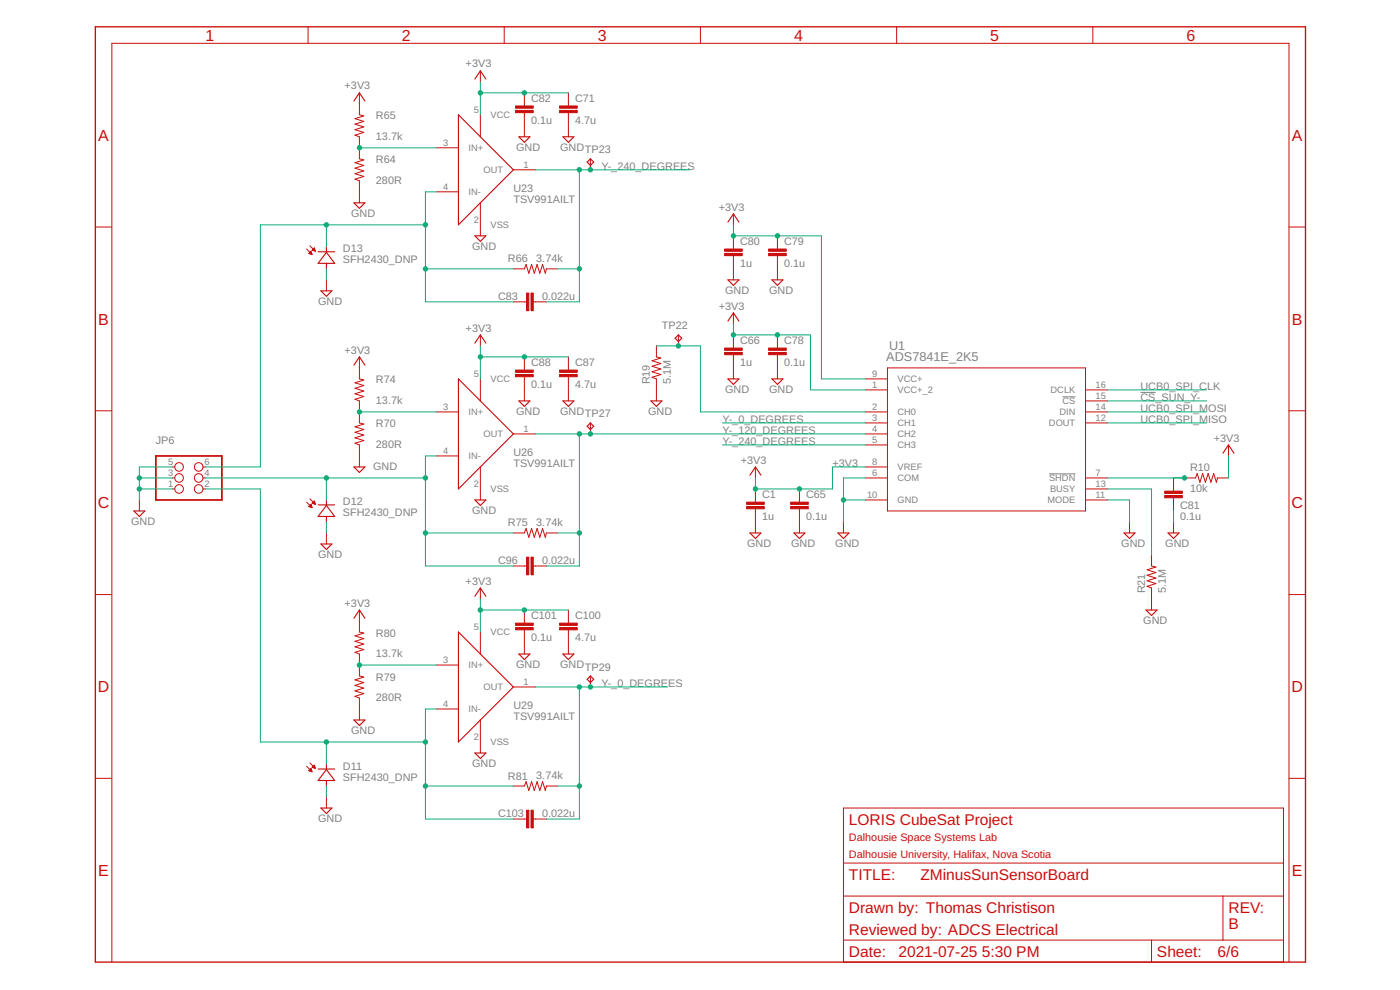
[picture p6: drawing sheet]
<svg xmlns="http://www.w3.org/2000/svg" width="420mm" height="297mm" viewBox="0 0 420 297" stroke-linecap="round" stroke-linejoin="round" font-family="sans-serif">
<path d="M318.9 119.1h3.8M342.3 117.7h4.5M314.8 142.2h7.9" fill="none" stroke="#808080" stroke-width=".3"/>
<g fill="none" stroke="#c90d0c" stroke-width=".3">
<path d="M92.5 8v5M151.3 8v5M210.2 8v5M269.1 8v5M328 8v5M107.9 27.9v6.5l1.3 .4-2.7 .8 2.7 .8-2.7 .9 2.7 .8-2.7 .8 2.7 .8-2.7 .9 1.4 .4v6.6l1.3 .4-2.7 .8 2.7 .8-2.7 .9 2.7 .8-2.7 .8 2.7 .8-2.7 .9 1.4 .5v6.6M144.2 21.3v3.3M144.2 34.4v6.6M157.4 27.9v3.9M157.4 33.8v7.2M170.6 27.9v3.9M170.6 33.8v7.2"/>
<path d="M131 44.3h6.6M131 57.6h6.6M154.1 50.9h6.6M177.2 47.6v3.3M28.6 68.1h5M92 74.7l1.3 1.4M92.7 76.1l.6-.7 .4 1zM92.8 76.1h.8M92.8 75.9h.7M93 75.8h.5M93 73.7l1.3 1.4M93.1 75.6h.3"/>
<path d="M93.3 76.2h.3M93.3 75.4h.1M93.7 75.1l.6-.7 .4 1zM93.7 75.1h.9M93.8 74.9h.7M94 74.7h.4M94.1 74.6h.3M94.2 75.2h.4M94.3 74.4h.1M144.2 60.9v9.9M220.1 64.2v3.3M220.1 70.8v3.9"/>
<path d="M220.1 76.7v7.3M233.3 70.8v3.9M233.3 76.7v7.3M386.8 68.1h5M98 84v3.3M154.1 80.7h3.3l.5-1.3 .8 2.6 .8-2.6 .9 2.6 .8-2.6 .8 2.6 .8-2.6 .9 2.6 .3-1.3h3.3M154.1 90.6h4M160 90.6h4M220.1 93.9v3.3M107.9 107.1v6.6l1.3 .3-2.7 .9 2.7 .8-2.7 .8 2.7 .8-2.7 .9 2.7 .8-2.7 .8 1.4 .5v6.6l1.3 .3-2.7 .9 2.7 .8-2.7 .8 2.7 .8-2.7 .9 2.7 .8-2.7 .8 1.4 .5v6.6M144.2 100.5v3.3M144.2 113.7v6.6"/>
<path d="M157.4 107.1v3.9M157.4 113v7.3M170.6 107.1v3.9M170.6 113v7.3M197 103.8v3.3l1.3 .3-2.6 .8 2.6 .9-2.6 .8 2.6 .8-2.6 .8 2.6 .9-2.6 .8 1.3 .5v6.6M203.6 100.5v3.3M220.1 100.5v3.9M220.1 106.4v7.3M233.3 100.5v3.9M233.3 106.4v7.3M259.7 117h6.6M259.7 113.7h6.6"/>
<path d="M266.3 110.4h59.5v42.9h-59.5zM325.8 117h6.6M28.6 123.3h5M131 123.6h6.6M131 136.8h6.6M154.1 130.2h6.6M177.2 126.9v3.3M259.7 123.6h6.6M259.7 126.9h6.6M259.7 130.2h6.6M259.7 133.5h6.6M325.8 123.6h6.6"/>
<path d="M325.8 126.9h6.6M325.8 120.3h6.6M368.7 133.5v3.3M386.8 123.3h5M41.8 150v3.3M51.7 143.4h.8M51.7 140.1h.8M51.7 146.7h.8M60.9 143.4h.7M60.9 140.1h.7M60.9 146.7h.7M92 150.7l1.3 1.3"/>
<path d="M92.7 152l.6-.7 .4 1zM92.7 151.9h.8M92.9 151.8h.6M93 149.7l1.3 1.3M93 152.1h.6M93 151.6h.4M93.2 151.4h.2M93.5 152.3h.1M93.7 150.9h.8M93.9 150.8h.6M94 151.1h.6M94 150.6h.4"/>
<path d="M94.2 150.4h.2M94.3 150.3l.4 1-1-.3zM94.5 151.3h.1M98 159.9v3.3M144.2 140.1v9.9M154.1 159.9h3.3l.5-1.3 .8 2.6 .8-2.6 .9 2.6 .8-2.6 .8 2.6 .8-2.6 .9 2.6 .3-1.3h3.3M226.7 140.1v3.3M226.7 146.7v4M226.7 152.7v7.2M239.9 146.7v4M239.9 152.7v7.2M253.1 156.6v3.3"/>
<path d="M259.7 143.4h6.6M259.7 140.1h6.6M259.7 150h6.6M325.8 143.4h6.6M325.8 150h6.6M325.8 146.7h6.6M339 156.6v3.3M352.2 143.4v4M352.2 149.4v3.9M352.2 156.6v3.3M355.5 143.4h3.3l.5-1.3 .8 2.6 .8-2.6 .9 2.6 .8-2.6 .8 2.6 .8-2.6 .9 2.6 .3-1.3h3.3M28.6 178.4h5"/>
<path d="M144.2 176.4v3.3M154.1 169.8h4M160 169.8h4M345.6 166.5v3.3l1.3 .3-2.6 .9 2.6 .8-2.6 .8 2.6 .8-2.6 .9 2.6 .8-2.6 .8 1.3 .5v6.6M386.8 178.4h5M107.9 183v6.6l1.3 .3-2.7 .9 2.7 .8-2.7 .8 2.7 .9-2.7 .8 2.7 .8-2.7 .8 1.4 .5v6.6l1.3 .4-2.7 .8 2.7 .8-2.7 .8 2.7 .9-2.7 .8 2.7 .8-2.7 .8 1.4 .5v6.6M131 199.5h6.6M144.2 189.6v6.6M157.4 183v4M157.4 189v7.2M170.6 183v4M170.6 189v7.2"/>
<path d="M131 212.7h6.6M144.2 216v9.9M154.1 206.1h6.6M177.2 202.8v3.3M28.6 233.5h5M92 229.9l1.3 1.3M92.7 231.2l.6-.6 .4 1zM92.8 231.1h.7M92.8 231.3h.8M92.9 230.9h.6M93 228.9l1.3 1.3M93.1 230.8h.3"/>
<path d="M93.3 230.6h.1M93.3 231.5h.3M93.7 230.2l.6-.6 .4 1zM93.8 230.1h.7M93.8 230.3h.8M93.9 230h.5M94.1 229.8h.3M94.3 229.6h.1M94.3 230.4h.3M98 239.1v3.3M154.1 235.8h3.3l.5-1.3 .8 2.7 .8-2.7 .9 2.7 .8-2.7 .8 2.7 .8-2.7 .9 2.7 .3-1.4h3.3M386.8 233.5h5"/>
<path d="M154.1 245.7h4M160 245.7h4M253.1 242.4h132.1v46.3h-132.1zM253.1 259h132.1M253.1 268.9h132.1M367 268.9v13.2M33.6 288.7v-275.7h353.2v275.7M253.1 282.1h132.1M345.6 282.1v6.6"/>
<circle cx="53.7" cy="143.4" r="1.29"/>
<circle cx="53.7" cy="140.1" r="1.29"/>
<circle cx="53.7" cy="146.7" r="1.29"/>
<circle cx="59.6" cy="143.4" r="1.29"/>
<circle cx="59.6" cy="140.1" r="1.29"/>
<circle cx="59.6" cy="146.7" r="1.29"/>
</g>
<g fill="#c90d0c" stroke="#c90d0c" stroke-width=".3">
<path d="M224.1 152h5.3v.7h-5.3z"/>
<path d="M224.1 150.7h5.3v.6h-5.3z"/>
<path d="M237.3 152h5.3v.7h-5.3z"/>
<path d="M237.3 150.7h5.3v.6h-5.3z"/>
<path d="M217.5 105.7h5.3v.7h-5.3z"/>
<path d="M217.5 104.4h5.3v.7h-5.3z"/>
<path d="M230.7 105.7h5.3v.7h-5.3z"/>
<path d="M230.7 104.4h5.3v.7h-5.3z"/>
<path d="M230.7 76h5.3v.7h-5.3z"/>
<path d="M230.7 74.7h5.3v.7h-5.3z"/>
<path d="M217.5 76h5.3v.7h-5.3z"/>
<path d="M217.5 74.7h5.3v.7h-5.3z"/>
<path d="M349.5 148.7h5.3v.7h-5.3z"/>
<path d="M349.5 147.4h5.3v.6h-5.3z"/>
<path d="M167.9 33.1h5.3v.7h-5.3z"/>
<path d="M167.9 31.8h5.3v.7h-5.3z"/>
<path d="M154.7 33.1h5.3v.7h-5.3z"/>
<path d="M154.7 31.8h5.3v.7h-5.3z"/>
<path d="M159.4 87.9h.6v5.3h-.6z"/>
<path d="M158 87.9h.7v5.3h-.7z"/>
<path d="M167.9 112.4h5.3v.6h-5.3z"/>
<path d="M167.9 111h5.3v.7h-5.3z"/>
<path d="M154.7 112.4h5.3v.6h-5.3z"/>
<path d="M154.7 111h5.3v.7h-5.3z"/>
<path d="M159.4 167.2h.6v5.3h-.6z"/>
<path d="M158 167.2h.7v5.3h-.7z"/>
<path d="M167.9 188.3h5.3v.7h-5.3z"/>
<path d="M167.9 187h5.3v.6h-5.3z"/>
<path d="M154.7 188.3h5.3v.7h-5.3z"/>
<path d="M154.7 187h5.3v.6h-5.3z"/>
<path d="M159.4 243.1h.6v5.3h-.6z"/>
<path d="M158 243.1h.7v5.3h-.7z"/>
</g>
<g fill="none" stroke="#c90d0c" stroke-width=".34">
<path d="M106.2 30.3l1.7-2.4 1.6 2.4M137.6 34.4l16.5 16.5-16.5 16.6zM142.5 23.7l1.7-2.4 1.6 2.4M155.7 41h3.3l-1.6 1.7zM168.9 41h3.3l-1.6 1.7zM177.2 47.6l1 1-1 1-1-1zM95.5 75.5h4.9M98 74.1v1.6M98 79v1.7M98 75.7l2.4 3.3h-4.9zM106.2 60.9h3.3l-1.6 1.6zM142.5 70.8h3.3l-1.6 1.6z"/>
<path d="M218.5 66.6l1.6-2.4 1.7 2.4M96.3 87.3h3.3l-1.6 1.6zM218.5 84h3.3l-1.7 1.6zM218.5 96.4l1.6-2.5 1.7 2.5M231.7 84h3.3l-1.7 1.6zM106.2 109.6l1.7-2.5 1.6 2.5M137.6 113.7l16.5 16.5-16.5 16.5zM142.5 103l1.7-2.5 1.6 2.5M202.6 101.5l1-1 1 1-1 1zM218.5 113.7h3.3l-1.7 1.6zM231.7 113.7h3.3l-1.7 1.6zM155.7 120.3h3.3l-1.6 1.6z"/>
<path d="M168.9 120.3h3.3l-1.6 1.6zM177.2 126.9l1 1-1 1-1-1zM195.3 120.3h3.3l-1.6 1.6zM367 136l1.7-2.5 1.6 2.5M40.2 153.3h3.3l-1.7 1.7zM95.5 151.5h4.9M98 150v1.7M98 155v1.6M98 151.7l2.4 3.3h-4.9zM106.2 140.1h3.3l-1.6 1.7zM142.5 150h3.3l-1.6 1.7zM225.1 159.9h3.3l-1.7 1.7z"/>
<path d="M225.1 142.6l1.6-2.5 1.7 2.5M238.3 159.9h3.3l-1.7 1.7zM251.5 159.9h3.3l-1.7 1.7zM337.3 159.9h3.3l-1.6 1.7zM350.5 159.9h3.3l-1.6 1.7zM96.3 163.2h3.3l-1.6 1.7zM142.5 178.9l1.7-2.5 1.6 2.5M106.2 185.5l1.7-2.5 1.6 2.5M137.6 189.6l16.5 16.5-16.5 16.5zM155.7 196.2h3.3l-1.6 1.7zM168.9 196.2h3.3l-1.6 1.7zM343.9 183h3.3l-1.6 1.7z"/>
<path d="M106.2 216h3.3l-1.6 1.7zM177.2 202.8l1 1-1 1-1-1zM95.5 230.7h4.9M98 230.9l2.4 3.3h-4.9zM98 229.2v1.7M98 234.2v1.6M142.5 225.9h3.3l-1.6 1.7zM96.3 242.4h3.3l-1.6 1.7z"/>
</g>
<path d="M28.6 8h363.2v280.7h-363.2z" fill="none" stroke="#c90d0c" stroke-width=".4"/>
<path d="M46.8 136.8h19.8v13.2h-19.8z" fill="none" stroke="#c90d0c" stroke-width=".53"/>
<g fill="none" stroke="#0dab76" stroke-width=".3">
<path d="M144.2 27.9h26.4M144.2 24.6v9.8M107.9 44.3h23.1M131 57.6h-3.3v33h26.4M160.7 50.9h46.2M173.9 50.9v39.7h-9.9M98 67.5v6.6M127.7 67.5h-49.6v72.6h-16.5M220.1 67.5v3.3h26.4v42.9h13.2M98 80.7v3.3M127.7 80.7h26.4M167.3 80.7h6.6"/>
<path d="M220.1 97.2v3.3h23.1v16.5h16.5M144.2 103.8v9.9M144.2 107.1h26.4M197 103.8h13.2v19.8h49.5M332.4 117h29.7M107.9 123.6h23.1M131 136.8h-3.3v33h26.4M160.7 130.2h99M173.9 130.2v39.6h-9.9M216.8 126.9h42.9M216.8 133.5h42.9M332.4 123.6h29.7"/>
<path d="M332.4 126.9h29.7M332.4 120.3h29.7M368.7 136.8v6.6M41.8 146.7h9.9M41.8 143.4h9.9M51.7 140.1h-9.9v9.9M61.6 146.7h16.5v75.9h49.6M61.6 143.4h66.1M98 143.4v6.6M98 156.6v3.3M127.7 159.9h26.4M167.3 159.9h6.6"/>
<path d="M253.1 150h6.6M259.7 140.1h-9.9v6.6h-23.1v-3.3M259.7 143.4h-6.6v13.2M332.4 146.7h13.2v19.8M332.4 150h6.6v6.6M332.4 143.4h23.1M352.2 153.3v3.3M144.2 179.7v9.9M107.9 199.5h23.1M144.2 183h26.4M131 212.7h-3.3v33h26.4M160.7 206.1h39.6"/>
<path d="M173.9 206.1v39.6h-9.9M98 222.6v6.6M98 235.8v3.3M127.7 235.8h26.4M167.3 235.8h6.6"/>
</g>
<g fill="#0dab76" stroke="#0dab76" stroke-width=".3">
<circle cx="239.9" cy="146.7" r=".66"/>
<circle cx="226.7" cy="146.7" r=".66"/>
<circle cx="233.3" cy="70.8" r=".66"/>
<circle cx="220.1" cy="70.8" r=".66"/>
<circle cx="233.3" cy="100.5" r=".66"/>
<circle cx="220.1" cy="100.5" r=".66"/>
<circle cx="157.4" cy="27.9" r=".66"/>
<circle cx="144.2" cy="27.9" r=".66"/>
<circle cx="157.4" cy="107.1" r=".66"/>
<circle cx="144.2" cy="107.1" r=".66"/>
<circle cx="157.4" cy="183" r=".66"/>
<circle cx="144.2" cy="183" r=".66"/>
<circle cx="253.1" cy="150" r=".66"/>
<circle cx="41.8" cy="143.4" r=".66"/>
<circle cx="41.8" cy="146.7" r=".66"/>
<circle cx="173.9" cy="50.9" r=".66"/>
<circle cx="173.9" cy="80.7" r=".66"/>
<circle cx="177.2" cy="50.9" r=".66"/>
<circle cx="173.9" cy="206.1" r=".66"/>
<circle cx="173.9" cy="235.8" r=".66"/>
<circle cx="177.2" cy="206.1" r=".66"/>
<circle cx="98" cy="67.5" r=".66"/>
<circle cx="127.7" cy="80.7" r=".66"/>
<circle cx="127.7" cy="67.5" r=".66"/>
<circle cx="98" cy="222.6" r=".66"/>
<circle cx="127.7" cy="235.8" r=".66"/>
<circle cx="127.7" cy="222.6" r=".66"/>
<circle cx="355.5" cy="143.4" r=".66"/>
<circle cx="203.6" cy="103.8" r=".66"/>
<circle cx="127.7" cy="159.9" r=".66"/>
<circle cx="127.7" cy="143.4" r=".66"/>
<circle cx="98" cy="143.4" r=".66"/>
<circle cx="173.9" cy="130.2" r=".66"/>
<circle cx="173.9" cy="159.9" r=".66"/>
<circle cx="177.2" cy="130.2" r=".66"/>
<circle cx="107.9" cy="44.3" r=".66"/>
<circle cx="107.9" cy="123.6" r=".66"/>
<circle cx="107.9" cy="199.5" r=".66"/>
</g>
<g font-size="4.8" fill="#c90d0c">
<text x="61.7" y="12.2">1</text>
<text x="120.6" y="12.2">2</text>
<text x="179.4" y="12.2">3</text>
<text x="238.3" y="12.2">4</text>
<text x="297.2" y="12.2">5</text>
<text x="356.1" y="12.2">6</text>
<text x="29.5" y="42.2">A</text>
<text x="387.7" y="42.2">A</text>
<text x="29.5" y="97.4">B</text>
<text x="387.7" y="97.4">B</text>
<text x="29.4" y="152.5">C</text>
<text x="387.6" y="152.5">C</text>
<text x="29.4" y="207.7">D</text>
<text x="387.6" y="207.7">D</text>
<text x="29.5" y="262.8">E</text>
<text x="387.7" y="262.8">E</text>
</g>
<g font-size="4.7" fill="#c90d0c">
<text x="254.8" y="247.4">LORIS CubeSat Project</text>
<text x="254.8" y="263.9">TITLE:</text>
<text x="276.2" y="263.9">ZMinusSunSensorBoard</text>
<text x="254.8" y="273.8">Drawn by: Thomas Christison</text>
<text x="368.7" y="273.8">REV:</text>
<text x="254.8" y="280.4">Reviewed by: ADCS Electrical</text>
<text x="368.7" y="278.8">B</text>
<text x="254.8" y="287">Date:</text>
<text x="269.6" y="287">2021-07-25</text>
<text x="294.7" y="287">5:30 PM</text>
<text x="347.2" y="287">Sheet:</text>
<text x="365.4" y="287">6/6</text>
</g>
<g font-size="3.8" fill="#808080">
<text x="266.8" y="105.1">U1</text>
<text x="266" y="108.4">ADS7841E_2K5</text>
</g>
<g font-size="3.3" fill="#808080">
<text x="139.8" y="20.2">+3V3</text>
<text x="103.4" y="26.9">+3V3</text>
<text x="112.8" y="35.8">R65</text>
<text x="159.4" y="30.7">C82</text>
<text x="172.6" y="30.7">C71</text>
<text x="159.4" y="37.3">0.1u</text>
<text x="172.6" y="37.3">4.7u</text>
<text x="112.8" y="42">13.7k</text>
<text x="154.9" y="45.2">GND</text>
<text x="168.1" y="45.2">GND</text>
<text x="175.5" y="46">TP23</text>
<text x="112.8" y="49">R64</text>
<text x="180.5" y="51">Y-_240_DEGREES</text>
<text x="112.8" y="55.2">280R</text>
<text x="154.1" y="57.6">U23</text>
<text x="105.4" y="65">GND</text>
<text x="154.1" y="60.9">TSV991AILT</text>
<text x="215.7" y="63.2">+3V3</text>
<text x="102.9" y="75.7">D13</text>
<text x="141.7" y="74.9">GND</text>
<text x="222.1" y="73.6">C80</text>
<text x="235.3" y="73.6">C79</text>
<text x="102.9" y="79">SFH2430_DNP</text>
<text x="152.4" y="78.7">R66</text>
<text x="160.9" y="78.7">3.74k</text>
<text x="222.1" y="80.2">1u</text>
<text x="235.3" y="80.2">0.1u</text>
<text x="217.6" y="88.1">GND</text>
<text x="230.8" y="88.1">GND</text>
<text x="95.5" y="91.4">GND</text>
<text x="149.5" y="90.1">C83</text>
<text x="162.7" y="90.1">0.022u</text>
<text x="215.7" y="92.9">+3V3</text>
<text x="139.8" y="99.5">+3V3</text>
<text x="198.7" y="98.8">TP22</text>
<text x="103.4" y="106.1">+3V3</text>
<text x="222.1" y="103.3">C66</text>
<text x="235.3" y="103.3">C78</text>
<text x="159.4" y="109.9">C88</text>
<text x="172.6" y="109.9">C87</text>
<text x="222.1" y="109.9">1u</text>
<text x="235.3" y="109.9">0.1u</text>
<text x="112.8" y="115">R74</text>
<text x="159.4" y="116.5">0.1u</text>
<text x="172.6" y="116.5">4.7u</text>
<text x="195.1" y="115.3" transform="rotate(-90 195.1 115.3)">R19</text>
<text x="201.3" y="115.3" transform="rotate(-90 201.3 115.3)">5.1M</text>
<text x="217.6" y="117.8">GND</text>
<text x="230.8" y="117.8">GND</text>
<text x="342.3" y="117">UCB0_SPI_CLK</text>
<text x="112.8" y="121.3">13.7k</text>
<text x="154.9" y="124.4">GND</text>
<text x="168.1" y="124.4">GND</text>
<text x="175.5" y="125.2">TP27</text>
<text x="194.5" y="124.4">GND</text>
<text x="342.3" y="123.6">UCB0_SPI_MOSI</text>
<text x="342.3" y="120.3">CS_SUN_Y-</text>
<text x="112.8" y="128.2">R70</text>
<text x="216.8" y="126.9">Y-_0_DEGREES</text>
<text x="216.8" y="130.2">Y-_120_DEGREES</text>
<text x="342.3" y="126.9">UCB0_SPI_MISO</text>
<text x="46.8" y="133.3">JP6</text>
<text x="112.8" y="134.5">280R</text>
<text x="154.1" y="136.8">U26</text>
<text x="216.8" y="133.5">Y-_240_DEGREES</text>
<text x="364.3" y="132.5">+3V3</text>
<text x="112" y="140.9">GND</text>
<text x="154.1" y="140.1">TSV991AILT</text>
<text x="222.3" y="139.1">+3V3</text>
<text x="249.8" y="140.1">+3V3</text>
<text x="357.1" y="141.5">R10</text>
<text x="228.7" y="149.5">C1</text>
<text x="241.9" y="149.5">C65</text>
<text x="357.1" y="147.7">10k</text>
<text x="102.9" y="155">SFH2430_DNP</text>
<text x="102.9" y="151.7">D12</text>
<text x="141.7" y="154.1">GND</text>
<text x="354.2" y="152.8">C81</text>
<text x="39.3" y="157.4">GND</text>
<text x="152.4" y="158">R75</text>
<text x="160.9" y="157.9">3.74k</text>
<text x="228.7" y="156.1">1u</text>
<text x="241.9" y="156.1">0.1u</text>
<text x="354.2" y="156.1">0.1u</text>
<text x="95.5" y="167.3">GND</text>
<text x="224.2" y="164">GND</text>
<text x="237.4" y="164">GND</text>
<text x="250.7" y="164">GND</text>
<text x="336.5" y="164">GND</text>
<text x="349.7" y="164">GND</text>
<text x="149.5" y="169.3">C96</text>
<text x="162.7" y="169.3">0.022u</text>
<text x="139.8" y="175.4">+3V3</text>
<text x="343.6" y="178.1" transform="rotate(-90 343.6 178.1)">R21</text>
<text x="349.9" y="178.1" transform="rotate(-90 349.9 178.1)">5.1M</text>
<text x="103.4" y="182">+3V3</text>
<text x="159.4" y="185.8">C101</text>
<text x="172.6" y="185.8">C100</text>
<text x="112.8" y="191">R80</text>
<text x="343.1" y="187.1">GND</text>
<text x="112.8" y="197.2">13.7k</text>
<text x="159.4" y="192.4">0.1u</text>
<text x="172.6" y="192.4">4.7u</text>
<text x="154.9" y="200.4">GND</text>
<text x="168.1" y="200.4">GND</text>
<text x="175.5" y="201.2">TP29</text>
<text x="112.8" y="204.2">R79</text>
<text x="180.5" y="206.1">Y-_0_DEGREES</text>
<text x="112.8" y="210.4">280R</text>
<text x="154.1" y="212.7">U29</text>
<text x="105.4" y="220.2">GND</text>
<text x="154.1" y="216">TSV991AILT</text>
<text x="102.9" y="230.9">D11</text>
<text x="141.7" y="230.1">GND</text>
<text x="152.4" y="233.9">R81</text>
<text x="160.9" y="233.9">3.74k</text>
<text x="102.9" y="234.2">SFH2430_DNP</text>
<text x="149.5" y="245.3">C103</text>
<text x="162.7" y="245.3">0.022u</text>
<text x="95.5" y="246.6">GND</text>
</g>
<g font-size="3.3" fill="#c90d0c">
<text x="254.8" y="252.4">Dalhousie Space Systems Lab</text>
<text x="254.8" y="257.3">Dalhousie University, Halifax, Nova Scotia</text>
</g>
<g font-size="2.8" fill="#808080">
<text x="142.2" y="34">5</text>
<text x="147.2" y="35.4">VCC</text>
<text x="133" y="43.9">3</text>
<text x="140.6" y="45.3">IN+</text>
<text x="145.1" y="52">OUT</text>
<text x="157.1" y="50.5">1</text>
<text x="133" y="57.1">4</text>
<text x="140.6" y="58.5">IN-</text>
<text x="142.2" y="67">2</text>
<text x="147.2" y="68.5">VSS</text>
<text x="142.2" y="113.2">5</text>
<text x="261.8" y="113.2">9</text>
<text x="147.2" y="114.7">VCC</text>
<text x="261.8" y="116.5">1</text>
<text x="269.4" y="118">VCC+_2</text>
<text x="269.4" y="114.7">VCC+</text>
<text x="315.3" y="118">DCLK</text>
<text x="328.8" y="119.8">15</text>
<text x="328.8" y="116.5">16</text>
<text x="133" y="123.1">3</text>
<text x="140.6" y="124.6">IN+</text>
<text x="261.8" y="123.1">2</text>
<text x="269.4" y="124.6">CH0</text>
<text x="317.9" y="124.6">DIN</text>
<text x="318.9" y="121.3">CS</text>
<text x="328.8" y="123.1">14</text>
<text x="145.1" y="131.2">OUT</text>
<text x="157.1" y="129.7">1</text>
<text x="261.8" y="126.4">3</text>
<text x="261.8" y="129.7">4</text>
<text x="269.4" y="127.9">CH1</text>
<text x="269.4" y="131.2">CH2</text>
<text x="314.8" y="127.9">DOUT</text>
<text x="328.8" y="126.4">12</text>
<text x="133" y="136.3">4</text>
<text x="140.6" y="137.8">IN-</text>
<text x="261.8" y="133">5</text>
<text x="269.4" y="134.5">CH3</text>
<text x="50.4" y="142.9">3</text>
<text x="50.4" y="139.6">5</text>
<text x="61.4" y="142.9">4</text>
<text x="61.4" y="139.6">6</text>
<text x="261.8" y="142.9">6</text>
<text x="261.8" y="139.6">8</text>
<text x="269.4" y="141.1">VREF</text>
<text x="328.8" y="142.9">7</text>
<text x="50.4" y="146.2">1</text>
<text x="61.4" y="146.2">2</text>
<text x="142.2" y="146.2">2</text>
<text x="147.2" y="147.7">VSS</text>
<text x="260.2" y="149.5">10</text>
<text x="269.4" y="144.4">COM</text>
<text x="314.8" y="144.4">SHDN</text>
<text x="315.1" y="147.7">BUSY</text>
<text x="328.8" y="149.5">11</text>
<text x="328.8" y="146.2">13</text>
<text x="269.4" y="151">GND</text>
<text x="314.3" y="151">MODE</text>
<text x="142.2" y="189.2">5</text>
<text x="147.2" y="190.6">VCC</text>
<text x="133" y="199.1">3</text>
<text x="140.6" y="200.5">IN+</text>
<text x="145.1" y="207.1">OUT</text>
<text x="157.1" y="205.7">1</text>
<text x="133" y="212.3">4</text>
<text x="140.6" y="213.7">IN-</text>
<text x="142.2" y="222.2">2</text>
<text x="147.2" y="223.6">VSS</text>
</g>
</svg>
